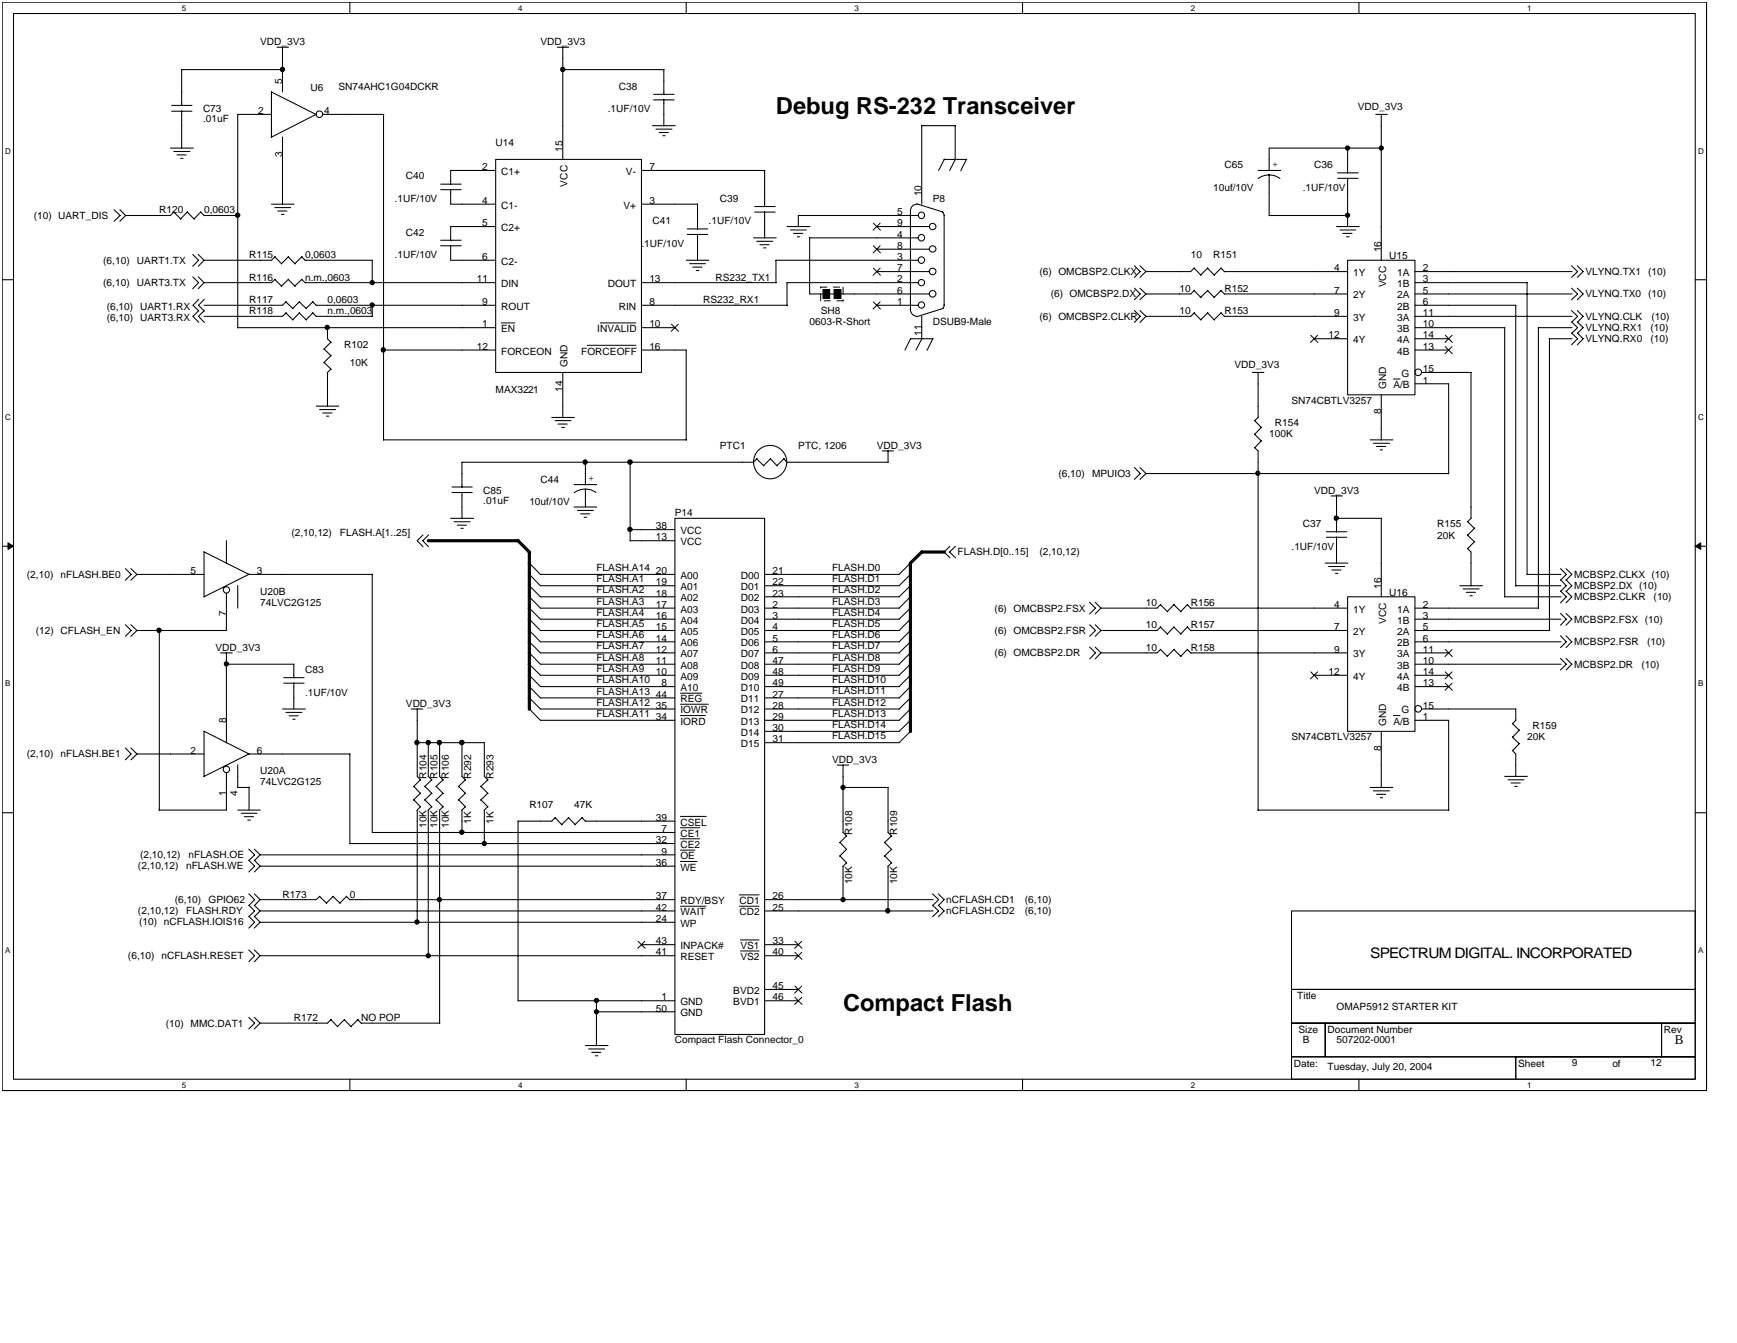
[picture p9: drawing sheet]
<svg xmlns="http://www.w3.org/2000/svg" width="279mm" height="216mm" viewBox="0 0 279 216" stroke-linecap="round" stroke-linejoin="round" font-family="sans-serif">
<path d="M.4 .4h274.1v174.9h-274.1zM2.2 2.2h270.5v171.3h-270.5z" fill="none" stroke="#000" stroke-width=".17"/>
<g fill="#fff">
<path d="M29.2 .6h.7v1.4h-.7z"/>
<path d="M29.2 173.7h.7v1.4h-.7z"/>
</g>
<path d="M56.3 .4v1.8M56.3 173.5v1.8" fill="none" stroke="#000" stroke-width=".17"/>
<g fill="#fff">
<path d="M83.3 .6h.7v1.4h-.7z"/>
<path d="M83.3 173.7h.7v1.4h-.7z"/>
</g>
<path d="M110.4 .4v1.8M110.4 173.5v1.8" fill="none" stroke="#000" stroke-width=".17"/>
<g fill="#fff">
<path d="M137.4 .6h.7v1.4h-.7z"/>
<path d="M137.4 173.7h.7v1.4h-.7z"/>
</g>
<path d="M164.5 .4v1.8M164.5 173.5v1.8" fill="none" stroke="#000" stroke-width=".17"/>
<g fill="#fff">
<path d="M191.5 .6h.7v1.4h-.7z"/>
<path d="M191.5 173.7h.7v1.4h-.7z"/>
</g>
<path d="M218.6 .4v1.8M218.6 173.5v1.8" fill="none" stroke="#000" stroke-width=".17"/>
<g fill="#fff">
<path d="M245.6 .6h.7v1.4h-.7z"/>
<path d="M245.6 173.7h.7v1.4h-.7z"/>
<path d="M.8 23.6h.9v1.3h-.9z"/>
<path d="M273.1 23.6h.9v1.3h-.9z"/>
<path d="M.8 66.4h.9v1.3h-.9z"/>
<path d="M273.1 66.4h.9v1.3h-.9z"/>
</g>
<path d="M.4 45h1.8M272.7 45h1.8" fill="none" stroke="#000" stroke-width=".17"/>
<g fill="#fff">
<path d="M.8 109.2h.8v1.4h-.8z"/>
<path d="M273.1 109.2h.9v1.4h-.9z"/>
</g>
<path d="M.4 87.8h1.8M272.7 87.8h1.8" fill="none" stroke="#000" stroke-width=".17"/>
<path d="M1.3 87.3l.9 .5-.9 .5zM272.7 87.8l.9-.5v1z" fill="#000" stroke="#000" stroke-width=".16"/>
<g fill="#fff">
<path d="M.8 152h.8v1.4h-.8z"/>
<path d="M273.1 152h.9v1.4h-.9z"/>
</g>
<g fill="none" stroke="#000" stroke-width=".17">
<path d="M27.6 17.9h3.3M27.6 16.9h3.3M29.2 17.8v6M43.7 18.4h-5.5v34.3M43.7 14.8l7.2 3.6M43.7 14.7v7.3M44.5 7.6h1.9M45.4 7.6v7.2M45.5 11.2h-16.3v5.8M50.9 18.4l-7.3 3.7M52 18.4h9.7M61.7 18.4v52.4"/>
<path d="M89.6 7.6h1.9M90.5 7.6v18M90.5 11.2h16.3M105.1 16.1h3.3M105.1 15.2h3.3M106.8 11.2v4M106.8 16v4.2M221.3 18.4h1.9M222.2 18.4v23.4M18.3 33.7l1 .9-1 1M19.3 33.7l.9 .9M20.2 34.6l-.9 1"/>
<path d="M27.4 23.8h3.7M28 24.4h2.5M28 34.1l1.1 1.1M28 34.1l-.6 .5h-7.2M28.5 24.9h1.4M29.1 25.5h.3M30.1 34.1l1.2 1.1M30.2 34.1l-1.1 1.1M32.3 34.1l.6 .6M32.3 34.1l-1.1 1.1M32.8 34.6h5.4M43.7 32.8h3.6"/>
<path d="M44.2 33.4h2.6M44.7 33.9h1.5M45.3 34.5h.4M45.4 22v10.9M70.9 30.5h3.3M70.9 29.6h3.3M70.9 39.5h3.3M70.9 38.6h3.3M72.5 39.5v2.3h7.2M72.5 30.5v2.3h7.2M79.7 25.6h23.5v34.3h-23.5zM79.7 36.4h-7.2v2.3"/>
<path d="M79.7 27.4h-7.2v2.2M103.2 32.8h9M103.2 27.4h19.8M105 20.2h3.6M105.5 20.8h2.6M106 21.3h1.5M106.6 21.8h.4M110.5 37.7h3.3M110.5 36.8h3.3M112.2 32.8v4M112.2 37.6v4.3M121.2 38.2h3.7"/>
<path d="M121.4 34.1h3.3M121.4 33.2h3.3M121.7 38.8h2.6M122.2 39.3h1.5M122.8 39.9h.4M123 27.4v5.8M123 34.1v4.2M126.6 36.4h3.7M127.1 37h2.6M127.6 37.5h1.5M128.2 38.1h.4M130.2 38.2h17.6"/>
<path d="M130.2 38.2v9.1h2.2M141 36.4h8.5M146.4 33.9v15.9M147.5 32.8a1.05 1.05 0 0 0-1.1 1.1M147.5 32.8l4.2 1.3M147.8 34.6h-19.4v1.9M151.6 34.1l.3 .5v14.5M151.9 25.6h3.6M151.9 25.6l-.9 1.8M153.6 20.2v5.5M153.7 20.2h-5.4v12.6M153.7 25.6l-.9 1.8"/>
<path d="M155.5 25.6l-1 1.8M202.4 28.7l1-.5 .7-.1 1.1 .2 .7 .4M202.4 27.4h3.6M204.1 28.1v6.6M204.1 34.6h12.7M215 36.4h3.6M215.2 28.7h3.3M215.2 27.8h3.3M215.5 37h2.6M216 37.5h1.5M216.6 38.1h.4M216.8 23.8v4"/>
<path d="M216.8 28.6v7.9M222.2 23.8h-18.1v3.6M31 44.5l.9 .9-.9 1M31 40.9l.9 .9-.9 1M31.9 44.5l.9 .9M31.9 40.9l.9 .9M32 49.9l-1 1 1 .9M32 48.1l-1 1 1 .9M32.8 45.4l-.9 1M32.8 41.8l-.9 1M32.9 49.9l-1 1 1 .9M32.9 48.1l-1 1 1 .9"/>
<path d="M38.2 52.7h41.5M44.2 41.3l1.1 1.1M44.2 44.9l1.1 1.1M44.3 41.2l-.6 .6h-10.9M44.3 44.9l-.6 .5h-10.9M46 48.5l1.1 1.1M46 50.3l1.1 1.1M46 48.5l-.6 .6h-12.6M46 50.3l-.6 .6h-12.6M46.4 41.3l1.1 1.1M46.4 44.9l1.1 1.1M46.4 41.2l-1.1 1.2"/>
<path d="M46.4 44.9l-1.1 1.1M48.1 48.5l1.2 1.1M48.1 50.3l1.2 1.1M48.2 48.5l-1.1 1.1M48.2 50.3l-1.1 1.1M48.5 41.3l.6 .6M48.5 44.9l.6 .6M48.6 41.2l-1.2 1.2M48.6 44.9l-1.2 1.1M49.1 41.8h10.8M49.1 45.4h30.6M50.3 48.5l.6 .6"/>
<path d="M50.3 50.3l.6 .6M50.3 48.5l-1.1 1.1M50.3 50.3l-1.1 1.1M50.9 49.1h28.8M50.9 50.9h9M52.1 56.1l1.2 1.1M52.1 58.3l1.2 1.1M52.7 52.7v1.8l.6 .5M52.7 59.9v5.4M53.2 55l-1.1 1.1M53.2 57.2l-1.1 1.1M53.2 59.3l-.6 .6"/>
<path d="M59.9 41.8v3.7M59.9 49.1v1.8M61.7 56.3h18M90.5 59.9v7.3M103.2 45.4h21.7M103.2 49.1h23.4M103.2 52.7h5.4M103.2 56.3h7.2M110.4 41.8h3.6M110.4 56.3v14.5M110.9 42.4h2.6M111.4 42.9h1.5"/>
<path d="M112 43.5h.4M133.4 47.3h.8M135.3 47.3h14.2M141 43.7h8.5M141 49.1h6.8M141 40.1h8.5M146.4 49.8a1.09 1.09 0 0 0 1.1 1.1M146.4 54.5h3.7M146.5 54.4l-.9 1.9M147.8 41.8h-23v3.7M147.8 45.4h-21.2v3.7M148.3 50.9v3.6"/>
<path d="M148.3 54.4l-1 1.9M150 54.5l-.9 1.8M151.7 49.6l-4.2 1.3M151.9 49l-.2 .5M182.5 46.3l.9 1-.9 .9M182.5 42.7l.9 1-.9 .9M182.5 49.9l.9 1-.9 .9M183.4 46.3l.9 1M183.4 42.7l.9 1M183.4 49.9l.9 1M184.3 47.3l-.9 .9M184.3 43.7l-.9 .9"/>
<path d="M184.3 50.9l-.9 .9M192.1 50.3l1.1 1.1M192.1 43.1l1.1 1.2M192.1 46.7l1.1 1.2M192.1 43.1l-.6 .6h-7.2M192.1 46.7l-.6 .6h-7.2M192.1 50.3l-.6 .6h-7.2M194.2 50.3l1.1 1.1M194.2 43.1l1.1 1.2M194.2 46.7l1.1 1.2M194.3 50.3l-1.2 1.1M194.3 43.1l-1.2 1.1"/>
<path d="M194.3 46.7l-1.2 1.1M196.4 50.3l.6 .6M196.4 43.1l.6 .6M196.4 46.7l.6 .6M196.4 50.3l-1.1 1.1M196.4 43.1l-1.1 1.1M196.4 46.7l-1.1 1.1M196.9 43.7h19.9M196.9 47.3h19.9M196.9 50.9h19.9M201.4 59.9h1.9M202.4 59.9v7.2"/>
<path d="M211.4 54.5h5.4M216.8 41.8h10.8v21.7h-10.8zM227.6 54.5h5.4M227.6 43.7h25.3M227.6 45.4h18.1M227.6 47.3h25.3M227.6 49.1h16.3M227.6 50.9h25.3M227.6 52.7h14.5M227.6 56.3h5.4M228.7 59.9h8M236.6 59.9v23.4"/>
<path d="M242 52.7v43.3M243.8 49.1v45.1M245.6 45.4v47M247.5 52.7h5.4M247.5 52.6v45.2M249.2 54.5h3.7M249.2 54.4v47M252.8 46.3l1 1-1 .9M252.8 53.5l1 1-1 .9M252.8 51.7l1 1-1 .9M252.8 49.9l1 1-1 .9M252.8 42.7l1 1-1 .9"/>
<path d="M253.7 46.3l.9 1-.9 .9M253.7 53.5l.9 1-.9 .9M253.7 51.7l.9 1-.9 .9M253.7 49.9l.9 1-.9 .9M253.7 42.7l.9 1-.9 .9M50.9 65.3h3.6M51.4 65.8h2.6M51.9 66.4h1.5M52.5 66.9h.4M61.7 70.7h48.7M72.7 79.2h3.3M72.7 78.3h3.3"/>
<path d="M74.3 79.1v4.3M88.7 67.1h3.7M89.3 67.6h2.5M89.8 68.2h1.4M90.4 68.7h.4M92.3 77.9h3.7M94.2 74.3v3.7M94.2 78.6v2.9M95.9 79.2a2.99 2.99 0 0 0-3.6 0M101.4 74.3v12.7M121.7 73.8l1.2 1.1M121.8 73.7l-.6 .6h-46.9v4"/>
<path d="M123.9 73.8l1.1 1.1M124 73.7l-1.2 1.2M126.1 73.8l.5 .6M126.1 73.7l-1.1 1.2M126.6 74.3h16.3M141.9 72.5h1.8M142.8 72.5v1.9M182.5 75.2l.9 .9-.9 1M183.4 75.2l.9 .9M184.3 76.1l-.9 1M184.3 76.1h48.7M201.8 71.9l.6 .6v57.8"/>
<path d="M201.8 69.8l1.1 1.1M201.8 67.6l1.1 1.1M202.4 67.1l-.6 .5M202.9 70.8l-1.1 1.2M202.9 68.7l-1.1 1.1M214.1 79.7h1.8M215 79.7v5.8M220.4 70.7h3.6M220.9 71.3h2.6M221.4 71.8h1.5M222 72.3h.4M222.2 63.5v7.3"/>
<path d="M227.6 61.7h5.4v14.5M20.2 91.4l.9 .9-.9 1M21.1 91.4l.9 .9M22 92.3l-.9 1M22 92.3h10.8M32.8 88.7l7.3 3.6h19.8M32.8 88.7v7.3M36.4 86.9v3.7M36.4 95.4v6M38.2 94.1v3.7M40.1 92.3l-7.3 3.6M59.9 92.3v41.5h48.7"/>
<path d="M68 86l-.9 .9 .9 1M68.9 86l-.9 .9 .9 1M72.5 83.3h3.7M73 83.9h2.6M73.5 84.4h1.5M74.1 84.9h.4M85.1 92.3l1.8 1.9h21.7M85.1 95.9l1.8 1.9h21.7M85.1 97.7l1.8 1.8h21.7M85.1 99.5l1.8 1.9h21.7M85.1 94.1l1.8 1.8h21.7M85.1 90.5l1.8 1.8h21.7"/>
<path d="M92.3 81.5h3.7M92.9 82.1h2.5M93.4 82.6h1.5M94 83.2h.4M101.4 86.9h7.2M101.4 85.1h7.2M108.6 83.3h14.4v83h-14.4zM123 94.2h21.7M123 97.8h21.7M123 99.5h21.7M123 95.9h21.7M123 92.3h21.7"/>
<path d="M146.5 92.3l-1.9 1.9M146.5 90.5l-1.9 1.8M146.5 95.9l-1.9 1.9M146.5 99.5l-1.9 1.9M146.5 97.7l-1.9 1.8M146.5 94.1l-1.9 1.8M152.8 87.8l-.9 .9 .9 1M153.7 87.8l-.9 .9 .9 1M175.3 96.8l.9 1-.9 .9M176.2 96.8l.9 1M177.1 97.8l-.9 .9M186.7 97.2l1.1 1.2"/>
<path d="M186.7 97.2l-.6 .6h-9M188.8 97.2l1.2 1.2M188.9 97.2l-1.1 1.1M191 97.2l.6 .6M191 97.2l-1.1 1.1M191.5 97.8h25.3M213.2 90.5h3.6M213.3 86.4h3.3M213.3 85.5h3.3M213.7 91.1h2.6M214.2 91.6h1.5M214.8 92.2h.4"/>
<path d="M215 86.3v4.3M215 83.3h7.2M216.8 95.9h10.8v21.7h-10.8zM222.2 83.3v12.6M227.6 97.8h19.9M227.6 99.5h23.5M234.8 94.2h3.7M235.3 94.7h2.6M235.9 95.2h1.4M236 88.2l.6 .5v5.5M236 86l1.2 1.1M236 83.8l1.2 1.1"/>
<path d="M236.4 95.8h.4M236.7 83.3l-.6 .6M237.2 87.1l-1.1 1.1M237.2 84.9l-1.1 1.1M242 95.9h9.1M243.8 94.2h7.3M245.6 92.3h5.5M251 98.6l.9 .9-.9 1M251 93.2l.9 1-.9 .9M251 91.4l.9 .9-.9 1M251 95l.9 .9-.9 1M251.9 98.6l.9 .9-.9 1"/>
<path d="M251.9 93.2l.9 1-.9 .9M251.9 91.4l.9 .9-.9 1M251.9 95l.9 .9-.9 1M20.2 100.4l.9 1-.9 .9M21.1 100.4l.9 1M22 101.4l-.9 .9M22 101.4h14.5M25.6 101.3v28.9M32.8 117.5l7.3 3.7h16.2M32.8 117.6v7.3M35.5 105h1.9M36.4 105v14.4"/>
<path d="M36.4 106.8h10.9M45.4 114h3.7M45.6 109.8h3.3M45.6 108.9h3.3M46 114.5h2.6M46.5 115.1h1.5M47.1 115.6h.4M47.3 106.8v2.2M47.3 109.8v4.2M66.1 114h1.9M67.1 114v10.8l.6 .6M67.1 119.4h10.9"/>
<path d="M68.9 119.4v5.4l.6 .6M70.7 119.4v5.4l.6 .6M74.3 119.4v5.4l.6 .6M77.9 119.4v5.4l.6 .6M85.1 112.2l1.8 1.8h21.7M85.1 103.1l1.8 1.9h21.7M85.1 101.3l1.8 1.9h21.7M85.1 104.9l1.8 1.9h21.7M85.1 106.7l1.8 1.9h21.7M85.1 108.5l1.8 1.9h21.7M85.1 113.9l1.8 1.9h21.7M85.1 110.3l1.8 1.9h21.7"/>
<path d="M123 114h21.7M123 105h21.7M123 101.4h21.7M123 103.2h21.7M123 106.8h21.7M123 108.6h21.7M123 110.4h21.7M123 115.8h21.7M123 112.2h21.7M123 117.6h21.7M123 119.4h21.7M146.5 117.5l-1.9 1.9"/>
<path d="M146.5 112.2l-1.9 1.8M146.5 101.3l-1.9 1.9M146.5 110.3l-1.9 1.9M146.5 115.8l-1.9 1.8M146.5 108.5l-1.9 1.9M146.5 113.9l-1.9 1.9M146.5 103.1l-1.9 1.9M146.5 106.7l-1.9 1.9M146.5 104.9l-1.9 1.9M175.3 104l.9 1-.9 .9M175.3 100.4l.9 1-.9 .9M176.2 104l.9 1"/>
<path d="M176.2 100.4l.9 1M177.1 105l-.9 .9M177.1 101.4l-.9 .9M186.7 100.8l1.1 1.2M186.7 104.4l1.1 1.2M186.7 104.4l-.6 .6h-9M186.7 100.8l-.6 .6h-9M188.8 100.8l1.2 1.2M188.8 104.4l1.2 1.2M188.9 100.8l-1.1 1.1M188.9 104.4l-1.1 1.1M191 100.8l.6 .6"/>
<path d="M191 104.4l.6 .6M191 100.8l-1.1 1.1M191 104.4l-1.1 1.1M191.5 105h25.3M191.5 101.4h25.3M211.4 108.6h5.4M222.2 117.6v9M227.6 105h5.4M227.6 101.4h21.7M227.6 103.2h23.5M227.6 106.8h23.5M227.6 108.6h5.4"/>
<path d="M227.6 110.4h5.4M227.6 115.8h5.4v14.5M228.7 114h15.2M243.3 118.5l1.1 1.1M243.3 116.3l1.1 1.1M243.8 114v1.8M243.9 115.8l-.6 .5M244.4 119.5l-1.1 1.2M244.4 117.4l-1.1 1.1M251 105.8l.9 1-.9 .9M251 102.2l.9 1-.9 .9M251.9 105.8l.9 1-.9 .9"/>
<path d="M251.9 102.2l.9 1-.9 .9M.4 130.7h1.8M20.2 120.2l.9 1-.9 .9M21.1 120.2l.9 1M22 121.2l-.9 .9M22 121.2h10.8M36.4 124.3v5.9h-10.8M38.2 126.6h1.9M38.2 130.2h3.7M38.2 123v3.6M38.8 130.7h2.5M39.3 131.3h1.5"/>
<path d="M39.9 131.8h.4M40 136.5l1 .9-1 1M40 138.3l1 .9-1 1M40.1 126.5v3.7M40.1 121.2l-7.3 3.6M40.9 136.5l.9 .9M40.9 138.3l.9 .9M41.8 137.4l-.9 1M41.8 139.2l-.9 1M41.8 137.4h66.8M41.8 139.2h66.8M56.3 135.6h52.3"/>
<path d="M56.3 121.2v14.5M66.6 126.4l1.1 1.2M66.6 128.6l1.1 1.1M67.1 130.2v18.1M67.6 125.4l-1.1 1.1M67.6 127.5l-1.1 1.1M67.6 129.7l-.5 .6M68.3 126.4l1.2 1.2M68.3 128.6l1.2 1.1M68.9 130.2v23.5M69.4 125.4l-1.1 1.1M69.4 127.5l-1.1 1.1"/>
<path d="M69.4 129.7l-.6 .6M70.2 126.4l1.1 1.2M70.2 128.6l1.1 1.1M70.7 130.2v34.3M71.3 125.4l-1.2 1.1M71.3 127.5l-1.2 1.1M71.3 129.7l-.6 .6M73.8 126.4l1.1 1.2M73.8 128.6l1.1 1.1M74.3 130.2v3.6M74.9 125.4l-1.2 1.1M74.9 127.5l-1.2 1.1"/>
<path d="M74.9 129.7l-.6 .6M77.4 126.4l1.1 1.2M77.4 128.6l1.1 1.1M77.9 130.2v5.4M78.5 125.4l-1.2 1.1M78.5 127.5l-1.2 1.1M78.5 129.7l-.6 .6M89.3 131.5l1.1 1.1M89.3 131.4l-.6 .6h-5.4v28.9M91.5 131.5l1.1 1.1M91.5 131.4l-1.1 1.2M93.6 131.5l.6 .6"/>
<path d="M93.7 131.4l-1.2 1.2M94.2 132h14.4M134.7 123h1.8M135.1 135.4l1.1 1.2M135.1 137.6l1.1 1.1M135.6 126.6h7.3M135.6 123v10.8l.6 .6M135.6 139.2v5.5M136.2 138.7l-.6 .6M136.2 134.4l-1.1 1.1M136.2 136.5l-1.1 1.1M142.3 135.4l1.1 1.2"/>
<path d="M142.3 137.6l1.1 1.1M142.8 126.6v7.2l.6 .6M142.8 139.2v7.3M143.4 134.4l-1.1 1.1M143.4 136.5l-1.1 1.1M143.4 138.7l-.6 .6M202.4 130.2h30.7M220.4 126.6h3.6M220.9 127.1h2.6M221.4 127.7h1.5M222 128.2h.4M242 124.8h3.7"/>
<path d="M242.6 125.4h2.5M243.1 125.9h1.4M243.3 120.6l.5 .6v3.7M243.6 126.4h.5M272.7 130.7h1.8M40 152.7l1 .9-1 1M40 145.5l1 .9-1 1M40 147.3l1 1-1 .9M40 143.7l1 .9-1 1M40.9 152.7l.9 .9M40.9 145.5l.9 .9M40.9 147.3l.9 1"/>
<path d="M40.9 143.7l.9 .9M41.8 153.6l-.9 1M41.8 146.4l-.9 1M41.8 148.3l-.9 .9M41.8 144.6l-.9 1M41.8 148.3h66.8M41.8 146.4h66.8M41.8 153.6h66.8M51.4 144.1l1.2 1.1M51.4 144.1l-.5 .5h-9.1M53.6 144.1l1.1 1.1M53.6 144.1l-1.1 1.1"/>
<path d="M55.7 144.1l.6 .6M55.8 144.1l-1.1 1.1M56.3 144.6h52.3M103.2 151.9h5.4M123 144.6h27.1M123 146.4h27.1M123 151.9h5.4M123 153.6h5.4M123 159.1h5.4M150 145.5l1 .9-1 1M150 143.7l1 .9-1 1M150.9 145.5l1 .9-1 1"/>
<path d="M150.9 143.7l1 .9-1 1M207.7 146.4h65v12.7h-65zM207.7 159.1h65v5.4h-65zM40 163.5l1 1-1 .9M40.9 163.5l.9 1M41.8 164.5l-.9 .9M53.2 163.9l1.1 1.2M53.3 163.9l-.6 .6h-10.9M55.4 163.9l1.1 1.2M55.4 163.9l-1.1 1.1M57.5 163.9l.6 .6M57.6 163.9l-1.2 1.1"/>
<path d="M58.1 164.5h12.7M83.3 160.9h25.3M94.2 168.1h3.6M94.7 168.6h2.6M95.2 169.2h1.5M95.8 169.7h.4M95.9 162.7h12.7M95.9 160.9v7.2M123 160.9h5.4M207.7 169.9h36.1v3.6h-36.1zM207.7 164.5h5.5v5.4h-5.5zM213.2 164.5h54.1v5.4h-54.1z"/>
<path d="M243.8 169.9h28.9v3.6h-28.9zM267.3 164.5h5.4v5.4h-5.4z"/>
<circle cx="51.4" cy="18.4" r=".54"/>
<circle cx="148.2" cy="34.6" r=".52"/>
<circle cx="148.2" cy="38.2" r=".52"/>
<circle cx="150" cy="36.4" r=".52"/>
<circle cx="148.2" cy="41.8" r=".52"/>
<circle cx="148.2" cy="45.4" r=".51"/>
<circle cx="148.2" cy="49" r=".51"/>
<circle cx="150" cy="43.6" r=".54"/>
<circle cx="150" cy="47.2" r=".54"/>
<circle cx="150" cy="40" r=".52"/>
<circle cx="228.1" cy="59.8" r=".54"/>
<circle cx="123.9" cy="74.3" r="2.68"/>
<circle cx="36.4" cy="94.8" r=".51"/>
<circle cx="228.1" cy="113.9" r=".54"/>
<circle cx="36.4" cy="123.7" r=".52"/>
</g>
<g fill="none" stroke="#000" stroke-width=".16">
<path d="M140.5 35.9l1.1 1.1M140.5 39.5l1.1 1.2M141.6 35.9l-1.2 1.1M141.6 39.5l-1.2 1.2M80.6 51.9h2.2M94.5 55.5h7.8M96.5 51.9h5.8M108 52.1l1.1 1.2M109.1 52.1l-1.1 1.2M140.5 43.1l1.1 1.2M140.5 48.5l1.1 1.2M141.6 43.1l-1.2 1.2"/>
<path d="M141.6 48.5l-1.2 1.2M210.8 53.9l1.2 1.1M211.9 53.9l-1.1 1.1M232.5 53.9l1.1 1.1M232.5 55.7l1.1 1.2M233.6 53.9l-1.2 1.1M233.6 55.7l-1.2 1.2M224.1 60.9h1.1M109.4 115h4.1M109.4 113.2h4.5M109.4 111.4h3.5M210.8 108l1.2 1.1"/>
<path d="M211.9 108l-1.1 1.1M224.1 115h1.1M232.5 104.4l1.1 1.2M232.5 108l1.1 1.1M232.5 109.8l1.1 1.2M233.6 104.4l-1.2 1.2M233.6 108l-1.2 1.1M233.6 109.8l-1.2 1.2M109.4 133.1h3.1M109.4 136.7h2.4M109.4 134.8h3.1M109.4 138.5h2.7"/>
<path d="M109.4 131.2h4.2M102.6 151.3l1.2 1.2M103.7 151.3l-1.1 1.2M109.4 145.7h4.2M118.9 145.7h3.2M118.9 143.9h3.2M119.1 151.1h3M119.1 152.9h3M127.9 151.3l1.1 1.2M127.9 153.1l1.1 1.1M127.9 158.5l1.1 1.2M129 151.3l-1.2 1.2"/>
<path d="M129 153.1l-1.2 1.1M129 158.5l-1.2 1.2M127.9 160.3l1.1 1.2M129 160.3l-1.2 1.2"/>
</g>
<g fill="#000" stroke="#000" stroke-width=".17">
<path d="M132.4 46.5h1v1.5h-1z" fill-rule="evenodd"/>
<path d="M134.2 46.5h1.1v1.5h-1.1z" fill-rule="evenodd"/>
<circle cx="45.4" cy="11.2" r=".35"/>
<circle cx="90.5" cy="11.2" r=".35"/>
<circle cx="38.2" cy="34.6" r=".36"/>
<circle cx="216.8" cy="23.8" r=".34"/>
<circle cx="216.8" cy="34.6" r=".34"/>
<circle cx="222.2" cy="23.8" r=".34"/>
<circle cx="52.6" cy="52.6" r=".34"/>
<circle cx="59.9" cy="45.4" r=".34"/>
<circle cx="59.9" cy="49" r=".34"/>
<circle cx="61.6" cy="56.2" r=".35"/>
<circle cx="94.1" cy="74.3" r=".35"/>
<circle cx="101.3" cy="74.3" r=".37"/>
<circle cx="202.3" cy="76.1" r=".34"/>
<circle cx="101.3" cy="85.1" r=".36"/>
<circle cx="214.9" cy="83.3" r=".35"/>
<circle cx="25.6" cy="101.3" r=".35"/>
<circle cx="36.4" cy="106.7" r=".34"/>
<circle cx="67.1" cy="119.4" r=".35"/>
<circle cx="68.9" cy="119.4" r=".35"/>
<circle cx="70.7" cy="119.4" r=".35"/>
<circle cx="74.3" cy="119.4" r=".37"/>
<circle cx="74.3" cy="133.8" r=".36"/>
<circle cx="77.9" cy="135.6" r=".34"/>
<circle cx="135.6" cy="126.6" r=".34"/>
<circle cx="67.1" cy="148.2" r=".34"/>
<circle cx="68.9" cy="153.6" r=".34"/>
<circle cx="70.7" cy="144.6" r=".34"/>
<circle cx="135.6" cy="144.6" r=".34"/>
<circle cx="142.8" cy="146.4" r=".35"/>
<circle cx="95.9" cy="160.8" r=".34"/>
<circle cx="95.9" cy="162.7" r=".34"/>
</g>
<path d="M132 46.2h3.6M132 48.4v-2.2M135.6 46.2v2.2M135.6 48.4h-3.6" fill="none" stroke="#000" stroke-width=".16" stroke-dasharray="1 1 1 1 1 1 1 1"/>
<path d="M68.9 86.9h14.5M83.3 86.9l1.9 1.9M85.1 88.7v25.3M146.4 90.5v27.1M151.9 88.7h-3.6l-1.9 1.9" fill="none" stroke="#000" stroke-width=".51"/>
<g font-size="3.8">
<text x="124.8" y="18.3">Debug RS-232 Transceiver</text>
<text x="135.6" y="162.6">Compact Flash</text>
</g>
<text font-size="2.3" x="220.4" y="154">SPECTRUM DIGITAL. INCORPORATED</text>
<text font-size="2" x="269.4" y="167.8">B</text>
<g font-size="1.6">
<text x="41.8" y="7.2">VDD_3V3</text>
<text x="86.9" y="7.2">VDD_3V3</text>
<text x="45.4" y="13.5" transform="rotate(-90 45.4 13.5)">5</text>
<text x="50" y="14.6">U6</text>
<text x="54.5" y="14.4">SN74AHC1G04DCKR</text>
<text x="99.5" y="14.4">C38</text>
<text x="218.4" y="17.7">VDD_3V3</text>
<text x="32.7" y="18">C73</text>
<text x="32.7" y="19.7">.01uF</text>
<text x="41.5" y="18.3">2</text>
<text x="52.1" y="18.3">4</text>
<text x="79.7" y="23.5">U14</text>
<text x="97.8" y="18">.1UF/10V</text>
<text x="45.4" y="25.2" transform="rotate(-90 45.4 25.2)">3</text>
<text x="65.3" y="28.8">C40</text>
<text x="77.6" y="27.4">2</text>
<text x="80.6" y="28.1">C1+</text>
<text x="90.5" y="24.4" transform="rotate(-90 90.5 24.4)">15</text>
<text x="91.3" y="30" transform="rotate(-90 91.3 30)">VCC</text>
<text x="100.7" y="28.1">V-</text>
<text x="104.5" y="27.4">7</text>
<text x="196.9" y="27.1">C65</text>
<text x="204.7" y="26.9">+</text>
<text x="211.4" y="27.1">C36</text>
<text x="5.4" y="35.2">(10) UART_DIS</text>
<text x="25.6" y="34.3">R120</text>
<text x="32.8" y="34.3">0,0603</text>
<text x="63.5" y="32.5">.1UF/10V</text>
<text x="77.6" y="32.8">4</text>
<text x="80.6" y="33.5">C1-</text>
<text x="100.3" y="33.5">V+</text>
<text x="104.5" y="32.8">3</text>
<text x="115.8" y="32.5">C39</text>
<text x="144.3" y="34.6">5</text>
<text x="148.2" y="31.6" transform="rotate(-90 148.2 31.6)">10</text>
<text x="150" y="32.5">P8</text>
<text x="195.1" y="30.7">10uf/10V</text>
<text x="209.6" y="30.7">.1UF/10V</text>
<text x="40.1" y="41.5">R115</text>
<text x="49.1" y="41.5">0,0603</text>
<text x="63.5" y="41.5">.1UF/10V</text>
<text x="65.3" y="37.9">C42</text>
<text x="77.6" y="36.4">5</text>
<text x="77.6" y="41.8">6</text>
<text x="80.6" y="37.1">C2+</text>
<text x="103.2" y="39.7">.1UF/10V</text>
<text x="105" y="36.1">C41</text>
<text x="114" y="36.1">.1UF/10V</text>
<text x="144.3" y="36.4">9</text>
<text x="144.3" y="38.2">4</text>
<text x="144.3" y="40">8</text>
<text x="144.3" y="41.8">3</text>
<text x="191.5" y="41.5">10</text>
<text x="195.1" y="41.5">R151</text>
<text x="222.1" y="40.6" transform="rotate(-90 222.1 40.6)">16</text>
<text x="223.4" y="41.7">U15</text>
<text x="16.6" y="46">(6,10)</text>
<text x="16.6" y="42.4">(6,10)</text>
<text x="22" y="46">UART3.TX</text>
<text x="22" y="42.4">UART1.TX</text>
<text x="40.1" y="45.1">R116</text>
<text x="49.1" y="45.1">n.m.,0603</text>
<text x="76.7" y="45.4">11</text>
<text x="80.6" y="42.6">C2-</text>
<text x="80.6" y="46.2">DIN</text>
<text x="97.8" y="46.2">DOUT</text>
<text x="104.5" y="45.4">13</text>
<text x="115.1" y="45.1">RS232_TX1</text>
<text x="144.3" y="43.6">7</text>
<text x="144.3" y="45.4">2</text>
<text x="144.3" y="47.2">6</text>
<text x="167.2" y="44.2">(6) OMCBSP2.CLKX</text>
<text x="169" y="47.8">(6) OMCBSP2.DX</text>
<text x="189.7" y="46.9">10</text>
<text x="196.9" y="46.9">R152</text>
<text x="214.6" y="43.6">4</text>
<text x="214.6" y="47.2">7</text>
<text x="217.6" y="44.4">1Y</text>
<text x="217.6" y="48">2Y</text>
<text x="222.9" y="46.2" transform="rotate(-90 222.9 46.2)">VCC</text>
<text x="224.8" y="44.4">1A</text>
<text x="224.8" y="46.2">1B</text>
<text x="224.8" y="48">2A</text>
<text x="228.9" y="43.6">2</text>
<text x="228.9" y="45.4">3</text>
<text x="228.9" y="47.2">5</text>
<text x="255" y="47.8">VLYNQ.TX0 (10)</text>
<text x="255" y="44.2">VLYNQ.TX1 (10)</text>
<text x="17.2" y="51.6">(6,10) UART3.RX</text>
<text x="17.2" y="49.8">(6,10) UART1.RX</text>
<text x="40.1" y="48.7">R117</text>
<text x="40.1" y="50.5">R118</text>
<text x="52.7" y="48.7">0,0603</text>
<text x="52.7" y="50.5">n.m.,0603</text>
<text x="77.6" y="52.6">1</text>
<text x="77.6" y="49">9</text>
<text x="80.6" y="53.4">EN</text>
<text x="80.6" y="49.8">ROUT</text>
<text x="96.1" y="53.4">INVALID</text>
<text x="99.5" y="49.8">RIN</text>
<text x="104.5" y="49">8</text>
<text x="104.5" y="52.6">10</text>
<text x="113.1" y="48.7">RS232_RX1</text>
<text x="130.2" y="52.3">0603-R-Short</text>
<text x="132" y="50.5">SH8</text>
<text x="144.3" y="49">1</text>
<text x="148.2" y="54" transform="rotate(-90 148.2 54)">11</text>
<text x="150" y="52.3">DSUB9-Male</text>
<text x="167.2" y="51.4">(6) OMCBSP2.CLKR</text>
<text x="189.7" y="50.5">10</text>
<text x="196.9" y="50.5">R153</text>
<text x="214.6" y="50.8">9</text>
<text x="217.6" y="51.6">3Y</text>
<text x="224.8" y="49.8">2B</text>
<text x="224.8" y="51.6">3A</text>
<text x="224.8" y="53.4">3B</text>
<text x="228.9" y="49">6</text>
<text x="228.9" y="50.8">11</text>
<text x="228.9" y="52.6">10</text>
<text x="255" y="53.2">VLYNQ.RX1</text>
<text x="255" y="51.4">VLYNQ.CLK</text>
<text x="265.5" y="53.2">(10)</text>
<text x="265.7" y="51.4">(10)</text>
<text x="55.4" y="55.9">R102</text>
<text x="56.3" y="58.8">10K</text>
<text x="76.7" y="56.2">12</text>
<text x="80.6" y="57">FORCEON</text>
<text x="91.3" y="59" transform="rotate(-90 91.3 59)">GND</text>
<text x="93.5" y="57">FORCEOFF</text>
<text x="104.5" y="56.2">16</text>
<text x="198.6" y="59.2">VDD_3V3</text>
<text x="213.7" y="54.4">12</text>
<text x="217.6" y="55.2">4Y</text>
<text x="224.8" y="55.2">4A</text>
<text x="224.8" y="57">4B</text>
<text x="228.9" y="54.4">14</text>
<text x="228.9" y="56.2">13</text>
<text x="228.9" y="59.8">15</text>
<text x="255" y="55">VLYNQ.RX0</text>
<text x="265.5" y="55">(10)</text>
<text x="79.7" y="63.1">MAX3221</text>
<text x="90.5" y="63" transform="rotate(-90 90.5 63)">14</text>
<text x="207.7" y="64.9">SN74CBTLV3257</text>
<text x="222.9" y="62.6" transform="rotate(-90 222.9 62.6)">GND</text>
<text x="224.1" y="62.4">A/B</text>
<text x="225.4" y="60.6">G</text>
<text x="228.9" y="61.7">1</text>
<text x="204.1" y="70.3">100K</text>
<text x="205.1" y="68.6">R154</text>
<text x="222.1" y="66.6" transform="rotate(-90 222.1 66.6)">8</text>
<text x="86.9" y="77.6">C44</text>
<text x="94.7" y="77.4">+</text>
<text x="115.8" y="72.2">PTC1</text>
<text x="128.4" y="72.2">PTC, 1206</text>
<text x="141" y="72.2">VDD_3V3</text>
<text x="170.2" y="76.6">(6,10)</text>
<text x="175.7" y="76.6">MPUIO3</text>
<text x="77.7" y="79.3">C85</text>
<text x="77.7" y="81">.01uF</text>
<text x="85.1" y="81.2">10uf/10V</text>
<text x="108.6" y="82.9">P14</text>
<text x="211.4" y="79.3">VDD_3V3</text>
<text x="46.9" y="86.2">(2,10,12)</text>
<text x="54.7" y="86.2">FLASH.A[1..25]</text>
<text x="105.5" y="86.9">13</text>
<text x="105.5" y="85.1">38</text>
<text x="109.4" y="87.6">VCC</text>
<text x="109.4" y="85.9">VCC</text>
<text x="154" y="89.3">FLASH.D[0..15]</text>
<text x="167.2" y="89.3">(2,10,12)</text>
<text x="207.7" y="88.4">.1UF/10V</text>
<text x="209.6" y="84.8">C37</text>
<text x="231.2" y="84.8">R155</text>
<text x="231.2" y="86.6">20K</text>
<text x="4.3" y="92.9">(2,10)</text>
<text x="9.8" y="92.9">nFLASH.BE0</text>
<text x="30.7" y="92.3">5</text>
<text x="41.3" y="92.3">3</text>
<text x="41.8" y="95.6">U20B</text>
<text x="95.9" y="95.4">FLASH.A2</text>
<text x="95.9" y="93.6">FLASH.A1</text>
<text x="95.9" y="91.8">FLASH.A14</text>
<text x="105.5" y="95.9">18</text>
<text x="105.5" y="94.1">19</text>
<text x="105.5" y="92.3">20</text>
<text x="109.4" y="94.9">A01</text>
<text x="109.4" y="93.1">A00</text>
<text x="119.2" y="93.1">D00</text>
<text x="119.2" y="94.9">D01</text>
<text x="124.3" y="92.3">21</text>
<text x="124.3" y="94.1">22</text>
<text x="124.3" y="95.9">23</text>
<text x="133.8" y="95.4">FLASH.D2</text>
<text x="133.8" y="93.6">FLASH.D1</text>
<text x="133.8" y="91.8">FLASH.D0</text>
<text x="222.1" y="94.7" transform="rotate(-90 222.1 94.7)">16</text>
<text x="223.4" y="95.8">U16</text>
<text x="253.2" y="94.7">MCBSP2.DX (10)</text>
<text x="253.2" y="92.9">MCBSP2.CLKX (10)</text>
<text x="5.8" y="101.9">(12) CFLASH_EN</text>
<text x="36.4" y="99.1" transform="rotate(-90 36.4 99.1)">7</text>
<text x="41.8" y="97.4">74LVC2G125</text>
<text x="95.9" y="100.8">FLASH.A5</text>
<text x="95.9" y="97.2">FLASH.A3</text>
<text x="95.9" y="99">FLASH.A4</text>
<text x="105.5" y="101.3">15</text>
<text x="105.5" y="99.5">16</text>
<text x="105.5" y="97.7">17</text>
<text x="109.4" y="100.3">A04</text>
<text x="109.4" y="98.5">A03</text>
<text x="109.4" y="96.7">A02</text>
<text x="119.2" y="98.5">D03</text>
<text x="119.2" y="100.3">D04</text>
<text x="119.2" y="96.7">D02</text>
<text x="124.3" y="97.7">2</text>
<text x="124.3" y="99.5">3</text>
<text x="124.3" y="101.3">4</text>
<text x="133.8" y="97.2">FLASH.D3</text>
<text x="133.8" y="100.8">FLASH.D5</text>
<text x="133.8" y="99">FLASH.D4</text>
<text x="160" y="101.9">(6) OMCBSP2.FSR</text>
<text x="160" y="98.3">(6) OMCBSP2.FSX</text>
<text x="184.3" y="101">10</text>
<text x="184.3" y="97.4">10</text>
<text x="191.5" y="101">R157</text>
<text x="191.5" y="97.4">R156</text>
<text x="214.6" y="97.7">4</text>
<text x="214.6" y="101.3">7</text>
<text x="217.6" y="98.5">1Y</text>
<text x="222.9" y="100.3" transform="rotate(-90 222.9 100.3)">VCC</text>
<text x="224.8" y="98.5">1A</text>
<text x="224.8" y="100.3">1B</text>
<text x="228.9" y="97.7">2</text>
<text x="228.9" y="99.5">3</text>
<text x="228.9" y="101.3">5</text>
<text x="253.2" y="100.1">MCBSP2.FSX (10)</text>
<text x="253.2" y="96.5">MCBSP2.CLKR</text>
<text x="266" y="96.5">(10)</text>
<text x="34.6" y="104.6">VDD_3V3</text>
<text x="95.9" y="106.2">FLASH.A8</text>
<text x="95.9" y="104.4">FLASH.A7</text>
<text x="95.9" y="102.6">FLASH.A6</text>
<text x="105.5" y="106.7">11</text>
<text x="105.5" y="104.9">12</text>
<text x="105.5" y="103.1">14</text>
<text x="109.4" y="107.5">A08</text>
<text x="109.4" y="105.7">A07</text>
<text x="109.4" y="103.9">A06</text>
<text x="109.4" y="102.1">A05</text>
<text x="119.2" y="102.1">D05</text>
<text x="119.2" y="103.9">D06</text>
<text x="119.2" y="105.7">D07</text>
<text x="119.2" y="107.5">D08</text>
<text x="124.3" y="103.1">5</text>
<text x="124.3" y="104.9">6</text>
<text x="124.3" y="106.7">47</text>
<text x="133.8" y="104.4">FLASH.D7</text>
<text x="133.8" y="106.2">FLASH.D8</text>
<text x="133.8" y="102.6">FLASH.D6</text>
<text x="160" y="105.5">(6) OMCBSP2.DR</text>
<text x="184.3" y="104.6">10</text>
<text x="191.5" y="104.6">R158</text>
<text x="214.6" y="104.9">9</text>
<text x="217.6" y="102.1">2Y</text>
<text x="217.6" y="105.7">3Y</text>
<text x="224.8" y="102.1">2A</text>
<text x="224.8" y="103.9">2B</text>
<text x="224.8" y="105.7">3A</text>
<text x="224.8" y="107.5">3B</text>
<text x="228.9" y="103.1">6</text>
<text x="228.9" y="104.9">11</text>
<text x="228.9" y="106.7">10</text>
<text x="253.2" y="107.3">MCBSP2.DR</text>
<text x="253.2" y="103.7">MCBSP2.FSR</text>
<text x="264" y="107.3">(10)</text>
<text x="264.9" y="103.7">(10)</text>
<text x="49.1" y="108.2">C83</text>
<text x="49.1" y="111.8">.1UF/10V</text>
<text x="65.3" y="113.6">VDD_3V3</text>
<text x="95.9" y="109.8">FLASH.A10</text>
<text x="95.9" y="108">FLASH.A9</text>
<text x="95.9" y="111.6">FLASH.A13</text>
<text x="95.9" y="113.4">FLASH.A12</text>
<text x="105.5" y="108.5">10</text>
<text x="105.5" y="113.9">35</text>
<text x="105.5" y="112.2">44</text>
<text x="106.4" y="110.3">8</text>
<text x="109.4" y="111.1">A10</text>
<text x="109.4" y="109.3">A09</text>
<text x="109.4" y="112.9">REG</text>
<text x="119.2" y="109.3">D09</text>
<text x="119.2" y="111.1">D10</text>
<text x="119.2" y="112.9">D11</text>
<text x="124.3" y="112.2">27</text>
<text x="124.3" y="113.9">28</text>
<text x="124.3" y="108.5">48</text>
<text x="124.3" y="110.3">49</text>
<text x="133.8" y="109.8">FLASH.D10</text>
<text x="133.8" y="111.6">FLASH.D11</text>
<text x="133.8" y="113.4">FLASH.D12</text>
<text x="133.8" y="108">FLASH.D9</text>
<text x="213.7" y="108.5">12</text>
<text x="217.6" y="109.3">4Y</text>
<text x="224.8" y="109.3">4A</text>
<text x="224.8" y="111.1">4B</text>
<text x="228.9" y="108.5">14</text>
<text x="228.9" y="110.3">13</text>
<text x="228.9" y="113.9">15</text>
<text x="36.4" y="116.3" transform="rotate(-90 36.4 116.3)">8</text>
<text x="95.9" y="115.2">FLASH.A11</text>
<text x="105.5" y="115.8">34</text>
<text x="109.4" y="116.5">IORD</text>
<text x="109.4" y="114.7">IOWR</text>
<text x="119.2" y="114.7">D12</text>
<text x="119.2" y="116.5">D13</text>
<text x="119.2" y="118.3">D14</text>
<text x="124.3" y="115.8">29</text>
<text x="124.3" y="117.5">30</text>
<text x="124.3" y="119.4">31</text>
<text x="133.8" y="115.2">FLASH.D13</text>
<text x="133.8" y="117.1">FLASH.D14</text>
<text x="133.8" y="118.8">FLASH.D15</text>
<text x="207.7" y="119">SN74CBTLV3257</text>
<text x="222.9" y="116.7" transform="rotate(-90 222.9 116.7)">GND</text>
<text x="224.1" y="116.5">A/B</text>
<text x="225.4" y="114.7">G</text>
<text x="228.9" y="115.8">1</text>
<text x="245.6" y="119">20K</text>
<text x="246.5" y="117.2">R159</text>
<text x="4.3" y="121.7">(2,10)</text>
<text x="9.8" y="121.7">nFLASH.BE1</text>
<text x="30.7" y="121.2">2</text>
<text x="41.3" y="121.2">6</text>
<text x="41.8" y="124.4">U20A</text>
<text x="68.6" y="125.2" transform="rotate(-90 68.6 125.2)">R104</text>
<text x="70.4" y="125.2" transform="rotate(-90 70.4 125.2)">R105</text>
<text x="72.2" y="125.2" transform="rotate(-90 72.2 125.2)">R106</text>
<text x="75.8" y="125.2" transform="rotate(-90 75.8 125.2)">R292</text>
<text x="79.4" y="125.2" transform="rotate(-90 79.4 125.2)">R293</text>
<text x="119.2" y="120.1">D15</text>
<text x="133.8" y="122.7">VDD_3V3</text>
<text x="222.1" y="120.7" transform="rotate(-90 222.1 120.7)">8</text>
<text x="36.4" y="127.9" transform="rotate(-90 36.4 127.9)">1</text>
<text x="38.2" y="127.9" transform="rotate(-90 38.2 127.9)">4</text>
<text x="41.8" y="126.3">74LVC2G125</text>
<text x="85.1" y="129.9">R107</text>
<text x="92.3" y="129.9">47K</text>
<text x="105.5" y="132">39</text>
<text x="22.5" y="138">(2,10,12)</text>
<text x="30.3" y="138">nFLASH.OE</text>
<text x="68.6" y="133.1" transform="rotate(-90 68.6 133.1)">10K</text>
<text x="70.4" y="133.1" transform="rotate(-90 70.4 133.1)">10K</text>
<text x="72.2" y="133.1" transform="rotate(-90 72.2 133.1)">10K</text>
<text x="75.8" y="132.4" transform="rotate(-90 75.8 132.4)">1K</text>
<text x="79.4" y="132.4" transform="rotate(-90 79.4 132.4)">1K</text>
<text x="105.5" y="135.6">32</text>
<text x="106.4" y="133.8">7</text>
<text x="106.4" y="137.4">9</text>
<text x="109.4" y="134.5">CE1</text>
<text x="109.4" y="132.7">CSEL</text>
<text x="109.4" y="136.3">CE2</text>
<text x="137.1" y="134.2" transform="rotate(-90 137.1 134.2)">R108</text>
<text x="144.3" y="134.2" transform="rotate(-90 144.3 134.2)">R109</text>
<text x="22.2" y="139.8">(2,10,12)</text>
<text x="29.9" y="139.8">nFLASH.WE</text>
<text x="105.5" y="139.2">36</text>
<text x="109.4" y="138.1">OE</text>
<text x="109.4" y="140">WE</text>
<text x="137.1" y="142.1" transform="rotate(-90 137.1 142.1)">10K</text>
<text x="144.3" y="142.1" transform="rotate(-90 144.3 142.1)">10K</text>
<text x="22.2" y="147">(2,10,12)</text>
<text x="22.4" y="148.8">(10) nCFLASH.IOIS16</text>
<text x="28.1" y="145.2">(6,10)</text>
<text x="29.9" y="147">FLASH.RDY</text>
<text x="33.5" y="145.2">GPIO62</text>
<text x="45.4" y="144.3">R173</text>
<text x="56.3" y="144.3">0</text>
<text x="105.5" y="148.2">24</text>
<text x="105.5" y="144.6">37</text>
<text x="105.5" y="146.4">42</text>
<text x="109.4" y="149">WP</text>
<text x="109.4" y="145.3">RDY/BSY</text>
<text x="109.4" y="147.2">WAIT</text>
<text x="118.9" y="147.2">CD2</text>
<text x="118.9" y="145.3">CD1</text>
<text x="124.3" y="146.4">25</text>
<text x="124.3" y="144.6">26</text>
<text x="152.2" y="147">nCFLASH.CD2</text>
<text x="152.2" y="145.2">nCFLASH.CD1</text>
<text x="164.9" y="147">(6,10)</text>
<text x="164.9" y="145.2">(6,10)</text>
<text x="20.6" y="154.2">(6,10) nCFLASH.RESET</text>
<text x="105.5" y="153.6">41</text>
<text x="105.5" y="151.8">43</text>
<text x="109.4" y="154.4">RESET</text>
<text x="109.4" y="152.6">INPACK#</text>
<text x="119.1" y="152.6">VS1</text>
<text x="119.1" y="154.4">VS2</text>
<text x="124.3" y="151.8">33</text>
<text x="124.3" y="153.6">40</text>
<text x="106.4" y="160.8">1</text>
<text x="109.4" y="161.6">GND</text>
<text x="118" y="159.8">BVD2</text>
<text x="118" y="161.6">BVD1</text>
<text x="124.3" y="159">45</text>
<text x="124.3" y="160.8">46</text>
<text x="208.7" y="160.7">Title</text>
<text x="26.7" y="165">(10) MMC.DAT1</text>
<text x="47.3" y="164.1">R172</text>
<text x="58.1" y="164.1">NO POP</text>
<text x="105.5" y="162.6">50</text>
<text x="108.6" y="167.7">Compact Flash Connector_0</text>
<text x="109.4" y="163.4">GND</text>
<text x="208.8" y="166.1">Size</text>
<text x="209.6" y="167.7">B</text>
<text x="213.5" y="166.1">Document Number</text>
<text x="215" y="167.7">507202-0001</text>
<text x="215" y="162.3">OMAP5912 STARTER KIT</text>
<text x="267.6" y="166.1">Rev</text>
<text x="208.1" y="171.5">Date:</text>
<text x="213.5" y="172.1">Tuesday, July 20, 2004</text>
<text x="244.2" y="171.5">Sheet</text>
<text x="252.8" y="171.3">9</text>
<text x="259.3" y="171.5">of</text>
<text x="265.5" y="171.3">12</text>
</g>
<g font-size="1.3">
<text x="29.2" y="1.7">5</text>
<text x="83.3" y="1.7">4</text>
<text x="137.4" y="1.7">3</text>
<text x="191.5" y="1.7">2</text>
<text x="245.6" y="1.7">1</text>
<text x=".8" y="24.7">D</text>
<text x="273.1" y="24.7">D</text>
<text x=".8" y="67.5">C</text>
<text x="273.1" y="67.5">C</text>
<text x=".8" y="110.3">B</text>
<text x="273.1" y="110.3">B</text>
<text x=".8" y="153.2">A</text>
<text x="273.1" y="153.2">A</text>
<text x="29.2" y="174.9">5</text>
<text x="83.3" y="174.9">4</text>
<text x="137.4" y="174.9">3</text>
<text x="191.5" y="174.9">2</text>
<text x="245.6" y="174.9">1</text>
</g>
</svg>
